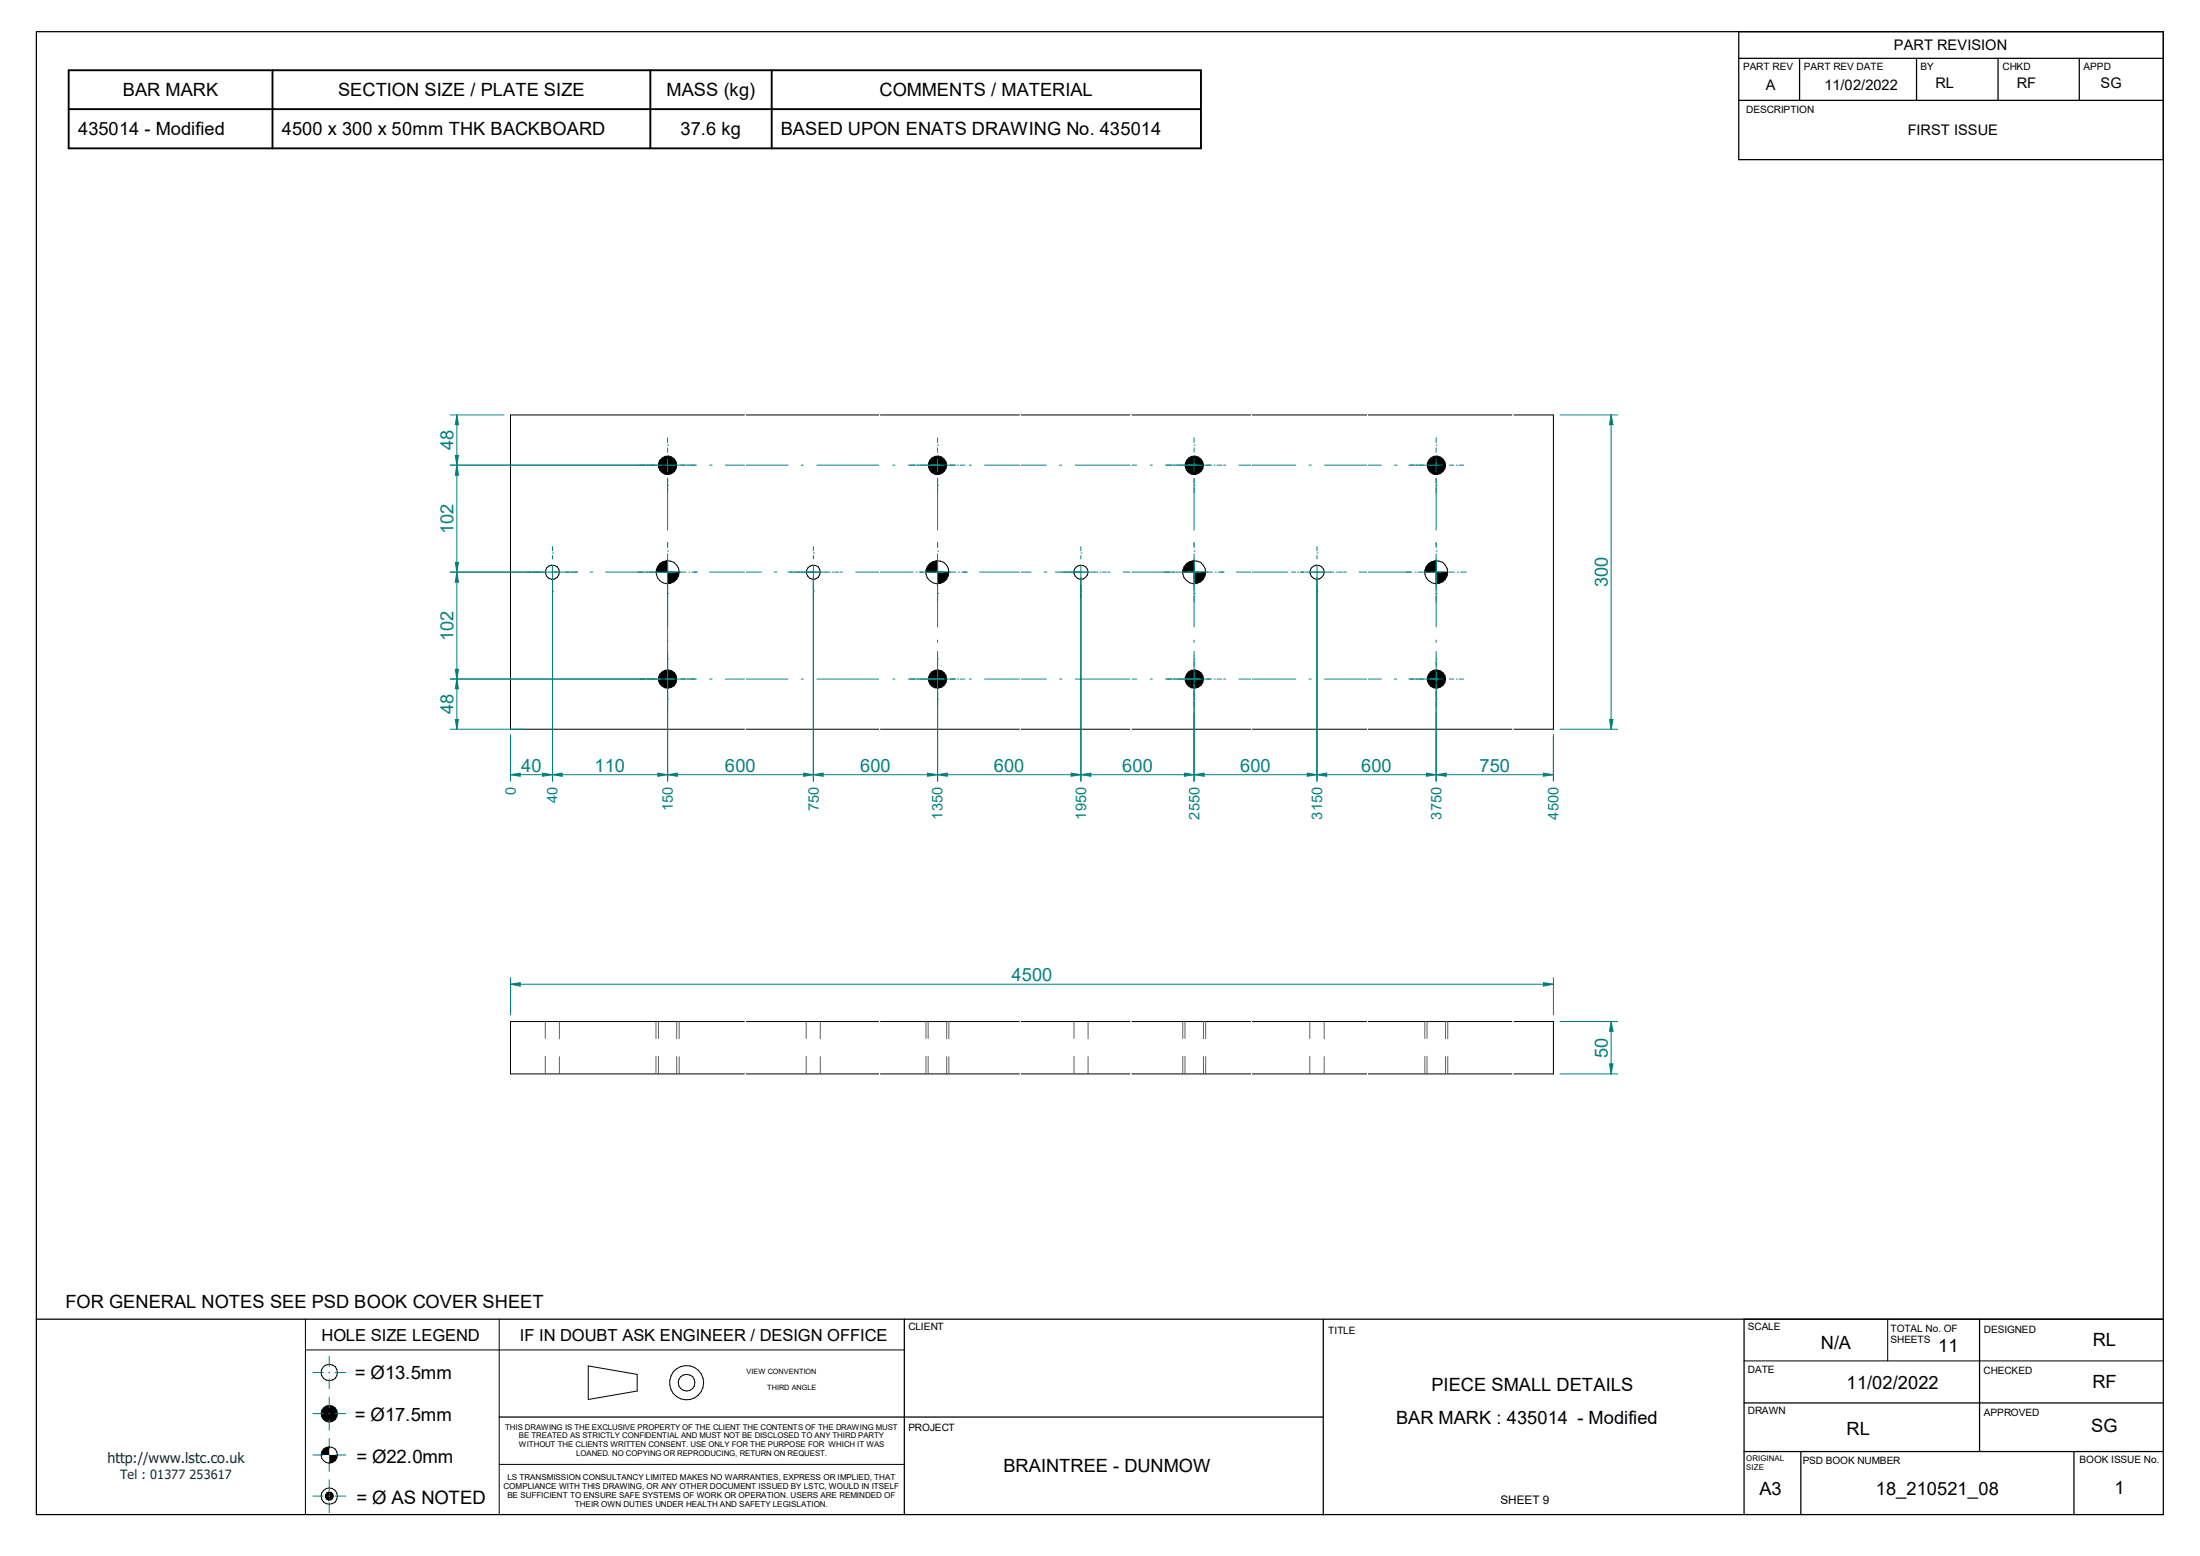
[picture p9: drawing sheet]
<svg xmlns="http://www.w3.org/2000/svg" width="297mm" height="210mm" viewBox="0 0 297 210" stroke-linecap="round" stroke-linejoin="round" font-family="sans-serif">
<path d="M4.9 4.3h287.2v200.1h-287.2zM4.9 178.1h287.2M122.1 178.1v26.3M178.6 178.1v26.4M235.5 178.1v26.3M267.3 178.1v17.8M67.4 191.3h111.2M235.5 189.4h56.6M235.5 195.9h56.6M243.1 195.9v8.5M280 195.9v8.5" fill="none" stroke="#000" stroke-width=".17"/>
<g fill="none" stroke="#000" stroke-width=".14">
<path d="M152.7 56h-83.8v42.4h83.8M152.7 56h57v42.4h-57M88.6 77.2h3.1M90.1 75.6v3.2M125 77.2h3.1M126.6 75.6v3.2M159.7 77.2h3.1M161.2 75.6v3.2M192.4 77.2h3.1M193.9 75.6v3.2M152.7 137.9h-83.8v7h83.8M152.7 137.9h57v7h-57"/>
<path d="M41.2 178.1v26.3M67.4 178.1v26.3M254.8 178.1v5.6M41.2 182.2h80.9M67.4 197.7h54.7M79.4 184.4l6.6 1.1v2.2l-6.6 1.2zM235.5 183.7h56.6"/>
<circle cx="74.6" cy="77.2" r=".96"/>
<circle cx="90.1" cy="62.8" r="1.25"/>
<circle cx="90.1" cy="77.2" r="1.57"/>
<circle cx="109.8" cy="77.2" r=".94"/>
<circle cx="126.6" cy="77.2" r="1.55"/>
<circle cx="126.6" cy="62.8" r="1.25"/>
<circle cx="145.9" cy="77.2" r=".96"/>
<circle cx="161.2" cy="77.2" r="1.55"/>
<circle cx="161.2" cy="62.8" r="1.24"/>
<circle cx="177.8" cy="77.2" r=".96"/>
<circle cx="193.9" cy="77.2" r="1.55"/>
<circle cx="193.9" cy="62.8" r="1.25"/>
<circle cx="90.1" cy="91.7" r="1.22"/>
<circle cx="126.6" cy="91.6" r="1.23"/>
<circle cx="161.2" cy="91.7" r="1.24"/>
<circle cx="193.9" cy="91.6" r="1.23"/>
<circle cx="44.4" cy="196.4" r="1.1"/>
<circle cx="44.4" cy="185.2" r="1.1"/>
<circle cx="44.4" cy="190.8" r="1.1"/>
<circle cx="92.7" cy="186.6" r="1.13"/>
<circle cx="92.7" cy="186.6" r="2.31"/>
<circle cx="44.5" cy="201.9" r=".55"/>
<circle cx="44.5" cy="201.9" r="1.09"/>
</g>
<g fill="#000">
<path d="M88.9 76.3l.3-.4 .9-.3v1.6h-1.5z" fill-rule="evenodd"/>
<path d="M90.1 77.2h1.6a1.55 1.55 0 0 1-1.6 1.6z" fill-rule="evenodd"/>
<path d="M125.6 75.9l.5-.2 .5-.1v1.6h-1.6l.3-.9z" fill-rule="evenodd"/>
<path d="M126.6 77.2h1.5a1.55 1.55 0 0 1-1.5 1.6z" fill-rule="evenodd"/>
<path d="M160.3 75.9l.9-.3v1.6h-1.5l.1-.4z" fill-rule="evenodd"/>
<path d="M161.2 77.2h1.6a1.55 1.55 0 0 1-1.6 1.6z" fill-rule="evenodd"/>
<path d="M193 75.9l.9-.3v1.6h-1.5v-.4z" fill-rule="evenodd"/>
<path d="M193.9 77.2h1.6a1.55 1.55 0 0 1-1.6 1.6z" fill-rule="evenodd"/>
<path d="M43.6 195.7l.5-.4h.3v1.1h-1.1z" fill-rule="evenodd"/>
<path d="M44.4 196.4h1.2a1.12 1.12 0 0 1-1.2 1.1z" fill-rule="evenodd"/>
<path d="M44 201.7l.4-.3v.5h-.5z" fill-rule="evenodd"/>
<path d="M43.9 201.9h.5v.6l-.2-.1-.2-.2z" fill-rule="evenodd"/>
<path d="M44.4 201.4l.3 .1 .3 .2v.2h-.6z" fill-rule="evenodd"/>
<path d="M44.4 201.9h.6v.3l-.3 .2-.3 .1z" fill-rule="evenodd"/>
<circle cx="90.1" cy="62.8" r="1.23"/>
<circle cx="126.6" cy="62.8" r="1.24"/>
<circle cx="161.2" cy="62.8" r="1.24"/>
<circle cx="193.9" cy="62.8" r="1.24"/>
<circle cx="90.1" cy="91.7" r="1.24"/>
<circle cx="126.6" cy="91.6" r="1.25"/>
<circle cx="161.2" cy="91.6" r="1.25"/>
<circle cx="193.9" cy="91.6" r="1.25"/>
<circle cx="44.4" cy="190.8" r="1.1"/>
</g>
<g fill="none" stroke="#008080" stroke-width=".14">
<path d="M90.1 59.1v.6M126.6 59.1v.6M161.2 59.1v.6M193.9 59.1v.6M71.2 77.2h.5M72 77.2h.1M72.3 77.2h.5M73.7 77.2h4.3M74.6 74.6h.1M74.6 79.8h.1M74.6 73.8v.5M74.6 75v.4"/>
<path d="M74.6 76.3v1.8M74.6 79v.5M77.1 77.2h.1M79.7 77.2h.3M81.8 77.2h10.8M86.4 62.8h.6M87.3 77.2h.1M87.4 62.8h.1M87.8 62.8h.5M89.2 62.8h4.8M90.1 74.4h.1M90.1 60.1h.1"/>
<path d="M90.1 65.5h.1M90.1 60.5v.5M90.1 61.9v1.8M90.1 64.6v6.9M90.1 73.2v.7M90.1 74.8v9.8M92.8 62.8h.1M93 77.2h.1M93.4 77.2h.7M95.8 77.2h7M95.8 62.8h.3M97.9 62.8h8.5"/>
<path d="M104.6 77.2h.3M106.4 77.2h5.7M107.2 77.2h.1M108.2 62.8h.3M109.8 74.6h.1M109.8 79.8h.1M109.8 73.8v.5M109.8 75v.4M109.8 76.3v29.2M110.3 62.8h8.4M112.4 77.2h.1M112.7 77.2h.5"/>
<path d="M113.4 77.2h.3M115.5 77.2h7M120.5 62.8h.3M122.5 77.2h.8M122.6 62.8h6.4M123.7 77.2h.1M123.9 62.8h.1M124.1 77.2h.7M124.9 77.2h4.1M126.6 74.4h.1M126.6 60.1h.1M126.6 65.5h.1"/>
<path d="M126.6 60.5v.5M126.6 61.9v1.8M126.6 64.6v6.9M126.6 73.2v.7M126.6 74.8v9.8M129.3 62.8h.1M129.4 77.2h.1M129.6 62.8h.7M129.8 77.2h.8M130.9 62.8h.2M132.2 77.2h7M132.9 62.8h8.4"/>
<path d="M141 77.2h.3M142.5 77.2h.5M143 62.8h.3M143.1 77.2h5.1M143.4 77.2h.1M145.2 62.8h8.3M145.9 74.6h.1M145.9 79.8h.1M145.9 73.8v.5M145.9 75v.4M145.9 76.3v1.8M145.9 79v.5"/>
<path d="M148.5 77.2h.1M148.8 77.2h.6M149.6 77.2h.3M151.6 77.2h7M155.3 62.8h.3M157.4 62.8h6.2M158.4 77.2h.1M158.5 62.8h.1M158.7 77.2h.8M159.6 77.2h4.1M161.2 74.4h.1M161.2 60.1h.1"/>
<path d="M161.2 65.5h.1M161.2 60.5v.5M161.2 61.9v1.8M161.2 64.6v6.9M161.2 73.2v.7M161.2 74.8v9.8M163.9 62.8h.1M164.1 77.2h.1M164.3 62.8h.6M164.5 77.2h.8M165.2 62.8h.3M166.9 77.2h7"/>
<path d="M167.3 62.8h7.6M174.4 77.2h.5M175.2 77.2h.1M175.6 77.2h.4M176.1 77.2h3.9M176.7 62.8h.3M177.8 74.6h.1M177.8 79.8h.1M177.8 73.8v.5M177.8 75v.4M177.8 76.3v1.8M177.8 79v.5"/>
<path d="M178.8 62.8h7.7M180.4 77.2h.1M180.7 77.2h.5M181.4 77.2h.3M183.5 77.2h7.1M188.3 62.8h.3M190.2 62.8h4.6M191.1 77.2h.1M191.2 62.8h.1M191.4 77.2h.8M192.3 77.2h.3M193 77.2h1.8"/>
<path d="M193.9 74.4h.1M193.9 60.1h.1M193.9 65.5h.1M193.9 60.5v.5M193.9 61.9v1.8M193.9 64.6v6.9M193.9 73.2v.7M193.9 74.8v9.8M195.7 77.2h.6M195.7 62.8h.6M196.6 62.8h.1M196.8 77.2h.1"/>
<path d="M197 62.8h.6M197.2 77.2h.8M74.6 80.1v.5M86.4 91.7h.6M87.4 91.7h.1M87.8 91.7h.5M89.2 91.7h4.8M90.1 88.9h.1M90.1 94.4h.1M90.1 80.1h.1M90.1 86.4v.3M90.1 87.9v17.6"/>
<path d="M92.8 91.7h.1M95.8 91.7h.3M97.9 91.7h8.5M108.2 91.7h.3M110.3 91.7h8.4M120.5 91.7h.3M122.6 91.7h6.4M123.9 91.7h.1M126.6 88.9h.1M126.6 94.4h.1M126.6 80.1h.1M126.6 86.4v.3"/>
<path d="M126.6 87.9v4.6M126.6 93.4v.6M126.6 94.7v.7M129.3 91.7h.1M129.6 91.7h.7M130.9 91.7h.2M132.9 91.7h8.4M143 91.7h.3M145.2 91.7h8.3M145.9 80.1v.5M155.3 91.7h.3M157.4 91.7h6.2"/>
<path d="M158.5 91.7h.1M161.2 88.9h.1M161.2 94.4h.1M161.2 80.1h.1M161.2 86.4v.3M161.2 87.9v4.6M161.2 93.4v.6M161.2 94.7v.7M163.9 91.7h.1M164.3 91.7h.6M165.2 91.7h.3M167.3 91.7h7.6"/>
<path d="M176.7 91.7h.3M177.8 80.1v.5M178.8 91.7h7.7M188.3 91.7h.3M190.2 91.7h4.6M191.2 91.7h.1M193.9 88.9h.1M193.9 94.4h.1M193.9 80.1h.1M193.9 86.4v.3M193.9 87.9v4.6M193.9 93.4v.6"/>
<path d="M193.9 94.7v.7M195.7 91.7h.6M196.6 91.7h.1M197 91.7h.6M90.1 104.6l1.3-.2v.4zM42.2 190.8h1.4M42.2 196.4h1.4M42.2 185.3h1.4M44.4 190.8h.1M44.4 196.4h.1M44.4 185.3h.1M44.4 183v1.4"/>
<path d="M44.4 185.2v.1M44.4 186.1v1.4M44.4 188.6v1.4M44.4 190.8v.1M44.4 191.6v1.4M44.4 194.1v1.5M44.4 196.3v.1M44.4 197.2v1.4M44.4 199.7v1.5M45.3 190.8h1.4M45.3 196.4h1.4M45.3 185.3h1.4"/>
<path d="M42.2 201.9h1.4M44.4 201.9h.1M44.4 201.9v.1M44.4 202.8v1.4M45.3 201.9h1.4"/>
</g>
<path d="M100.6 51.5v51.4M118.7 51.5v51.4M137.8 51.5v51.4M169 51.5v51.4M184.6 51.5v51.4M204.3 51.5v51.4M100.6 133.3v16.1M118.7 133.3v16.1M137.8 133.3v16.1M169 133.3v16.1M184.6 133.3v16.1M204.3 133.3v16.1" fill="none" stroke="#fff" stroke-width=".14"/>
<g fill="none" stroke="#606060" stroke-width=".14">
<path d="M73.6 137.9v2.3M75.5 137.9v2.3M88.6 137.9v2.3M88.9 137.9v2.3M91.4 137.9v2.3M91.7 137.9v2.3M108.8 137.9v2.3M110.7 137.9v2.3M125 137.9v2.3M125.3 137.9v2.3M127.8 137.9v2.3M128.1 137.9v2.3"/>
<path d="M145 137.9v2.3M146.9 137.9v2.3M159.7 137.9v2.3M160 137.9v2.3M162.5 137.9v2.3M162.8 137.9v2.3M176.8 137.9v2.3M178.8 137.9v2.3M192.4 137.9v2.3M192.7 137.9v2.3M195.2 137.9v2.3M195.5 137.9v2.3"/>
<path d="M73.6 142.6v2.3M75.5 142.6v2.3M88.6 142.6v2.3M88.9 142.6v2.3M91.4 142.6v2.3M91.7 142.6v2.3M108.8 142.6v2.3M110.7 142.6v2.3M125 142.6v2.3M125.3 142.6v2.3M127.8 142.6v2.3M128.1 142.6v2.3"/>
<path d="M145 142.6v2.3M146.9 142.6v2.3M159.7 142.6v2.3M160 142.6v2.3M162.5 142.6v2.3M162.8 142.6v2.3M176.8 142.6v2.3M178.8 142.6v2.3M192.4 142.6v2.3M192.7 142.6v2.3M195.2 142.6v2.3M195.5 142.6v2.3"/>
</g>
<path d="M90.1 104.6l1.3-.2v.4z" fill="#008080"/>
<path d="M108.5 104.4l1.3 .2-1.3 .2z" fill="none" stroke="#008080" stroke-width=".14"/>
<path d="M108.5 104.4l1.3 .2-1.3 .2z" fill="#008080"/>
<path d="M109.8 78.1v27.4M126.6 92.5v13M90.1 104.6h19.7M109.8 104.6l1.3-.2v.4z" fill="none" stroke="#008080" stroke-width=".14"/>
<path d="M109.8 104.6l1.3-.2v.4z" fill="#008080"/>
<path d="M125.2 104.4l1.4 .2-1.4 .2z" fill="none" stroke="#008080" stroke-width=".14"/>
<path d="M125.2 104.4l1.4 .2-1.4 .2z" fill="#008080"/>
<path d="M74.6 78.1v27.4M68.9 99.3v6.2M68.9 104.6l1.3-.2v.4zM109.8 104.6h16.8" fill="none" stroke="#008080" stroke-width=".14"/>
<path d="M68.9 104.6l1.3-.2v.4z" fill="#008080"/>
<path d="M73.2 104.4l1.4 .2-1.4 .2z" fill="none" stroke="#008080" stroke-width=".14"/>
<path d="M73.2 104.4l1.4 .2-1.4 .2z" fill="#008080"/>
<path d="M74.6 78.1v27.4M90.1 78.1v27.4M68.9 104.6h5.7M74.6 104.6l1.3-.2v.4z" fill="none" stroke="#008080" stroke-width=".14"/>
<path d="M74.6 104.6l1.3-.2v.4z" fill="#008080"/>
<path d="M88.8 104.4l1.3 .2-1.3 .2z" fill="none" stroke="#008080" stroke-width=".14"/>
<path d="M88.8 104.4l1.3 .2-1.3 .2z" fill="#008080"/>
<path d="M145.9 78.1v27.4M126.6 92.5v13M74.6 104.6h15.5M126.6 104.6l1.3-.2v.4z" fill="none" stroke="#008080" stroke-width=".14"/>
<path d="M126.6 104.6l1.3-.2v.4z" fill="#008080"/>
<path d="M144.6 104.4l1.3 .2-1.3 .2z" fill="none" stroke="#008080" stroke-width=".14"/>
<path d="M144.6 104.4l1.3 .2-1.3 .2z" fill="#008080"/>
<path d="M145.9 78.1v27.4M161.2 96.3v9.2M126.6 104.6h19.3M145.9 104.6l1.4-.2v.4z" fill="none" stroke="#008080" stroke-width=".14"/>
<path d="M145.9 104.6l1.4-.2v.4z" fill="#008080"/>
<path d="M159.9 104.4l1.3 .2-1.3 .2z" fill="none" stroke="#008080" stroke-width=".14"/>
<path d="M159.9 104.4l1.3 .2-1.3 .2z" fill="#008080"/>
<path d="M177.8 78.1v27.4M161.2 92.5v13M145.9 104.6h15.3M161.2 104.6l1.4-.2v.4z" fill="none" stroke="#008080" stroke-width=".14"/>
<path d="M161.2 104.6l1.4-.2v.4z" fill="#008080"/>
<path d="M176.5 104.4l1.3 .2-1.3 .2z" fill="none" stroke="#008080" stroke-width=".14"/>
<path d="M176.5 104.4l1.3 .2-1.3 .2z" fill="#008080"/>
<path d="M177.8 78.1v27.4M193.9 96.3v9.2M161.2 104.6h16.6M177.8 104.6l1.3-.2v.4z" fill="none" stroke="#008080" stroke-width=".14"/>
<path d="M177.8 104.6l1.3-.2v.4z" fill="#008080"/>
<path d="M192.6 104.4l1.3 .2-1.3 .2z" fill="none" stroke="#008080" stroke-width=".14"/>
<path d="M192.6 104.4l1.3 .2-1.3 .2z" fill="#008080"/>
<path d="M193.9 92.5v13M209.7 99.3v6.2M177.8 104.6h16.1M193.9 104.6l1.3-.2v.4z" fill="none" stroke="#008080" stroke-width=".14"/>
<path d="M193.9 104.6l1.3-.2v.4z" fill="#008080"/>
<path d="M208.4 104.4l1.3 .2-1.3 .2z" fill="none" stroke="#008080" stroke-width=".14"/>
<path d="M208.4 104.4l1.3 .2-1.3 .2z" fill="#008080"/>
<path d="M60.8 98.4h9.9M60.8 91.7h28.4M61.5 97.1h.4l-.2 1.3zM193.9 104.6h15.8" fill="none" stroke="#008080" stroke-width=".14"/>
<path d="M61.5 97.1h.4l-.2 1.3z" fill="#008080"/>
<path d="M61.7 91.7l.2 1.3h-.4z" fill="none" stroke="#008080" stroke-width=".14"/>
<path d="M61.7 91.7l.2 1.3h-.4z" fill="#008080"/>
<path d="M60.8 77.2h12.9M60.8 91.7h28.4M61.5 90.3h.4l-.2 1.4zM61.7 91.7v6.7" fill="none" stroke="#008080" stroke-width=".14"/>
<path d="M61.5 90.3h.4l-.2 1.4z" fill="#008080"/>
<path d="M61.7 77.2l.2 1.4h-.4z" fill="none" stroke="#008080" stroke-width=".14"/>
<path d="M61.7 77.2l.2 1.4h-.4z" fill="#008080"/>
<path d="M60.8 77.2h12.9M60.8 62.8h28.4M61.5 75.9h.4l-.2 1.3zM61.7 77.2v14.5" fill="none" stroke="#008080" stroke-width=".14"/>
<path d="M61.5 75.9h.4l-.2 1.3z" fill="#008080"/>
<path d="M61.7 62.8l.2 1.3h-.4z" fill="none" stroke="#008080" stroke-width=".14"/>
<path d="M61.7 62.8l.2 1.3h-.4z" fill="#008080"/>
<path d="M60.8 56h7.2M60.8 62.8h28.4M61.5 61.5h.4l-.2 1.3zM61.7 62.8v14.4" fill="none" stroke="#008080" stroke-width=".14"/>
<path d="M61.5 61.5h.4l-.2 1.3z" fill="#008080"/>
<path d="M61.7 56l.2 1.3h-.4z" fill="none" stroke="#008080" stroke-width=".14"/>
<path d="M61.7 56l.2 1.3h-.4z" fill="#008080"/>
<path d="M61.7 56v6.8M210.6 137.9h7.8M210.6 144.9h7.8M217.3 143.6h.5l-.3 1.3z" fill="none" stroke="#008080" stroke-width=".14"/>
<path d="M152.7 51.5v51.4M152.7 133.3v16.1" fill="none" stroke="#fff" stroke-width=".14"/>
<path d="M217.3 143.6h.5l-.3 1.3z" fill="#008080"/>
<path d="M217.5 137.9l.3 1.3h-.5z" fill="none" stroke="#008080" stroke-width=".14"/>
<path d="M217.5 137.9l.3 1.3h-.5z" fill="#008080"/>
<path d="M210.6 56h7.8M210.6 98.4h7.8M217.3 97.1h.5l-.3 1.3zM217.5 137.9v7" fill="none" stroke="#008080" stroke-width=".14"/>
<path d="M217.3 97.1h.5l-.3 1.3z" fill="#008080"/>
<path d="M217.5 56l.3 1.3h-.5z" fill="none" stroke="#008080" stroke-width=".14"/>
<path d="M217.5 56l.3 1.3h-.5z" fill="#008080"/>
<g fill="none" stroke="#008080" stroke-width=".14">
<path d="M217.5 56v42.4M74.6 77.9v27.4M109.8 77.9v27.4M145.9 77.9v27.4M177.8 77.9v27.4M68.9 99.1v6.2M90.1 92.4v12.9M126.6 92.4v12.9M161.2 92.4v12.9M193.9 92.4v12.9M209.7 99.1v6.2M68.9 132v5"/>
<path d="M68.9 132.8l1.3-.2v.5zM209.7 132v5"/>
</g>
<path d="M9.3 14.7h152.8M9.3 9.5h152.8v10.5h-152.8zM36.8 9.5v10.5M87.8 9.5v10.5M104.2 9.5v10.5" fill="none" stroke="#000" stroke-width=".25"/>
<path d="M68.9 132.8l1.3-.2v.5z" fill="#008080"/>
<path d="M208.4 132.6l1.3 .2-1.3 .3z" fill="none" stroke="#008080" stroke-width=".14"/>
<path d="M208.4 132.6l1.3 .2-1.3 .3z" fill="#008080"/>
<path d="M68.9 132.8h140.8" fill="none" stroke="#008080" stroke-width=".14"/>
<path d="M234.7 7.9h57.4M234.7 13.5h57.4M234.7 4.3h57.4v17.2h-57.4zM243 7.9v5.6M258.7 7.9v5.6M269.7 7.9v5.6M280.7 7.9v5.6" fill="none" stroke="#000" stroke-width=".17"/>
<g font-size="2.5">
<text x="16.6" y="13">BAR MARK</text>
<text x="45.6" y="13">SECTION SIZE / PLATE SIZE</text>
<text x="90" y="13">MASS (kg)</text>
<text x="118.7" y="13">COMMENTS / MATERIAL</text>
<text x="10.5" y="18.2">435014 - Modified</text>
<text x="38.1" y="18.2">4500 x 300 x 50mm THK BACKBOARD</text>
<text x="91.9" y="18.2">37.6 kg</text>
<text x="105.4" y="18.2">BASED UPON ENATS DRAWING No. 435014</text>
<text x="8.8" y="176.5">FOR GENERAL NOTES SEE PSD BOOK COVER SHEET</text>
<text x="245.8" y="182">N/A</text>
<text x="261.7" y="182.5">11</text>
<text x="282.5" y="181.7">RL</text>
<text x="47.9" y="186.2">= Ø13.5mm</text>
<text x="47.9" y="191.7">= Ø17.5mm</text>
<text x="193.3" y="187.8">PIECE SMALL DETAILS</text>
<text x="249.3" y="187.5">11/02/2022</text>
<text x="282.5" y="187.4">RF</text>
<text x="48.1" y="197.4">= Ø22.0mm</text>
<text x="188.5" y="192.2">BAR MARK : 435014 - Modified</text>
<text x="249.3" y="193.6">RL</text>
<text x="282.3" y="193.3">SG</text>
<text x="48.1" y="202.9">= Ø AS NOTED</text>
<text x="135.5" y="198.7">BRAINTREE - DUNMOW</text>
<text x="237.5" y="201.8">A3</text>
<text x="253.2" y="201.8">18_210521_08</text>
<text x="285.5" y="201.7">1</text>
</g>
<g font-size="2.5" fill="#008080">
<text x="61.2" y="60.8" transform="rotate(-90 61.2 60.8)">48</text>
<text x="61.2" y="72.1" transform="rotate(-90 61.2 72.1)">102</text>
<text x="217.1" y="79.3" transform="rotate(-90 217.1 79.3)">300</text>
<text x="61.2" y="86.5" transform="rotate(-90 61.2 86.5)">102</text>
<text x="61.2" y="96.4" transform="rotate(-90 61.2 96.4)">48</text>
<text x="70.4" y="104.1">40</text>
<text x="80.3" y="104.1">110</text>
<text x="97.9" y="104.1">600</text>
<text x="116.1" y="104.1">600</text>
<text x="134.2" y="104.1">600</text>
<text x="151.5" y="104.1">600</text>
<text x="167.4" y="104.1">600</text>
<text x="183.8" y="104.1">600</text>
<text x="199.7" y="104.1">750</text>
<text x="136.6" y="132.4">4500</text>
<text x="217.1" y="142.8" transform="rotate(-90 217.1 142.8)">50</text>
</g>
<g font-size="2.2">
<text x="43.4" y="181.1">HOLE SIZE LEGEND</text>
<text x="70.2" y="181.1">IF IN DOUBT ASK ENGINEER / DESIGN OFFICE</text>
</g>
<g font-size="2">
<text x="255.7" y="6.8">PART REVISION</text>
<text x="261.3" y="11.9">RL</text>
<text x="272.3" y="11.9">RF</text>
<text x="283.6" y="11.9">SG</text>
<text x="238.4" y="12.1">A</text>
<text x="246.3" y="12.1">11/02/2022</text>
<text x="257.6" y="18.3">FIRST ISSUE</text>
</g>
<g font-size="2" fill="#008080">
<text x="69.6" y="107.3" transform="rotate(-90 69.6 107.3)">0</text>
<text x="75.3" y="108.4" transform="rotate(-90 75.3 108.4)">40</text>
<text x="90.8" y="109.5" transform="rotate(-90 90.8 109.5)">150</text>
<text x="110.5" y="109.5" transform="rotate(-90 110.5 109.5)">750</text>
<text x="127.3" y="110.6" transform="rotate(-90 127.3 110.6)">1350</text>
<text x="146.6" y="110.6" transform="rotate(-90 146.6 110.6)">1950</text>
<text x="161.9" y="110.6" transform="rotate(-90 161.9 110.6)">2550</text>
<text x="178.5" y="110.6" transform="rotate(-90 178.5 110.6)">3150</text>
<text x="194.6" y="110.6" transform="rotate(-90 194.6 110.6)">3750</text>
<text x="210.4" y="110.6" transform="rotate(-90 210.4 110.6)">4500</text>
</g>
<text font-size="1.9" fill="#000080" x="14.5" y="197.5">http://www.lstc.co.uk</text>
<text font-size="1.7" fill="#000080" x="16.2" y="199.7">Tel : 01377 253617</text>
<text font-size="1.6" x="202.6" y="203">SHEET 9</text>
<g font-size="1.4">
<text x="235.3" y="9.4">PART REV</text>
<text x="243.5" y="9.4">PART REV DATE</text>
<text x="259.3" y="9.4">BY</text>
<text x="270.3" y="9.4">CHKD</text>
<text x="281.3" y="9.4">APPD</text>
<text x="235.8" y="15.3">DESCRIPTION</text>
<text x="122.6" y="179.6">CLIENT</text>
<text x="236" y="179.6">SCALE</text>
<text x="255.2" y="179.7">TOTAL No. OF</text>
<text x="267.8" y="179.9">DESIGNED</text>
<text x="179.3" y="180">TITLE</text>
<text x="236" y="185.4">DATE</text>
<text x="255.2" y="181.3">SHEETS</text>
<text x="267.8" y="185.4">CHECKED</text>
<text x="236" y="190.9">DRAWN</text>
<text x="267.8" y="191.2">APPROVED</text>
<text x="122.6" y="193.1">PROJECT</text>
<text x="243.4" y="197.6">PSD BOOK NUMBER</text>
<text x="280.8" y="197.5">BOOK ISSUE No.</text>
</g>
<g font-size="1.1">
<text x="68.2" y="193">THIS DRAWING IS THE EXCLUSIVE PROPERTY OF THE CLIENT THE CONTENTS OF THE DRAWING MUST</text>
<text x="70.1" y="194.1">BE TREATED AS STRICTLY CONFIDENTIAL AND MUST NOT BE DISCLOSED TO ANY THIRD PARTY</text>
<text x="70.1" y="195.3">WITHOUT THE CLIENTS WRITTEN CONSENT. USE ONLY FOR THE PURPOSE FOR WHICH IT WAS</text>
<text x="77.8" y="196.5">LOANED. NO COPYING OR REPRODUCING, RETURN ON REQUEST.</text>
<text x="235.8" y="197.2">ORIGINAL</text>
<text x="68" y="200.9">COMPLIANCE WITH THIS DRAWING, OR ANY OTHER DOCUMENT ISSUED BY LSTC, WOULD IN ITSELF</text>
<text x="68.5" y="199.7">LS TRANSMISSION CONSULTANCY LIMITED MAKES NO WARRANTIES, EXPRESS OR IMPLIED, THAT</text>
<text x="68.5" y="202.1">BE SUFFICIENT TO ENSURE SAFE SYSTEMS OF WORK OR OPERATION. USERS ARE REMINDED OF</text>
<text x="77.6" y="203.4">THEIR OWN DUTIES UNDER HEALTH AND SAFETY LEGISLATION.</text>
<text x="235.8" y="198.5">SIZE</text>
</g>
<g font-size="1">
<text x="100.8" y="185.5">VIEW CONVENTION</text>
<text x="103.6" y="187.7">THIRD ANGLE</text>
</g>
</svg>
